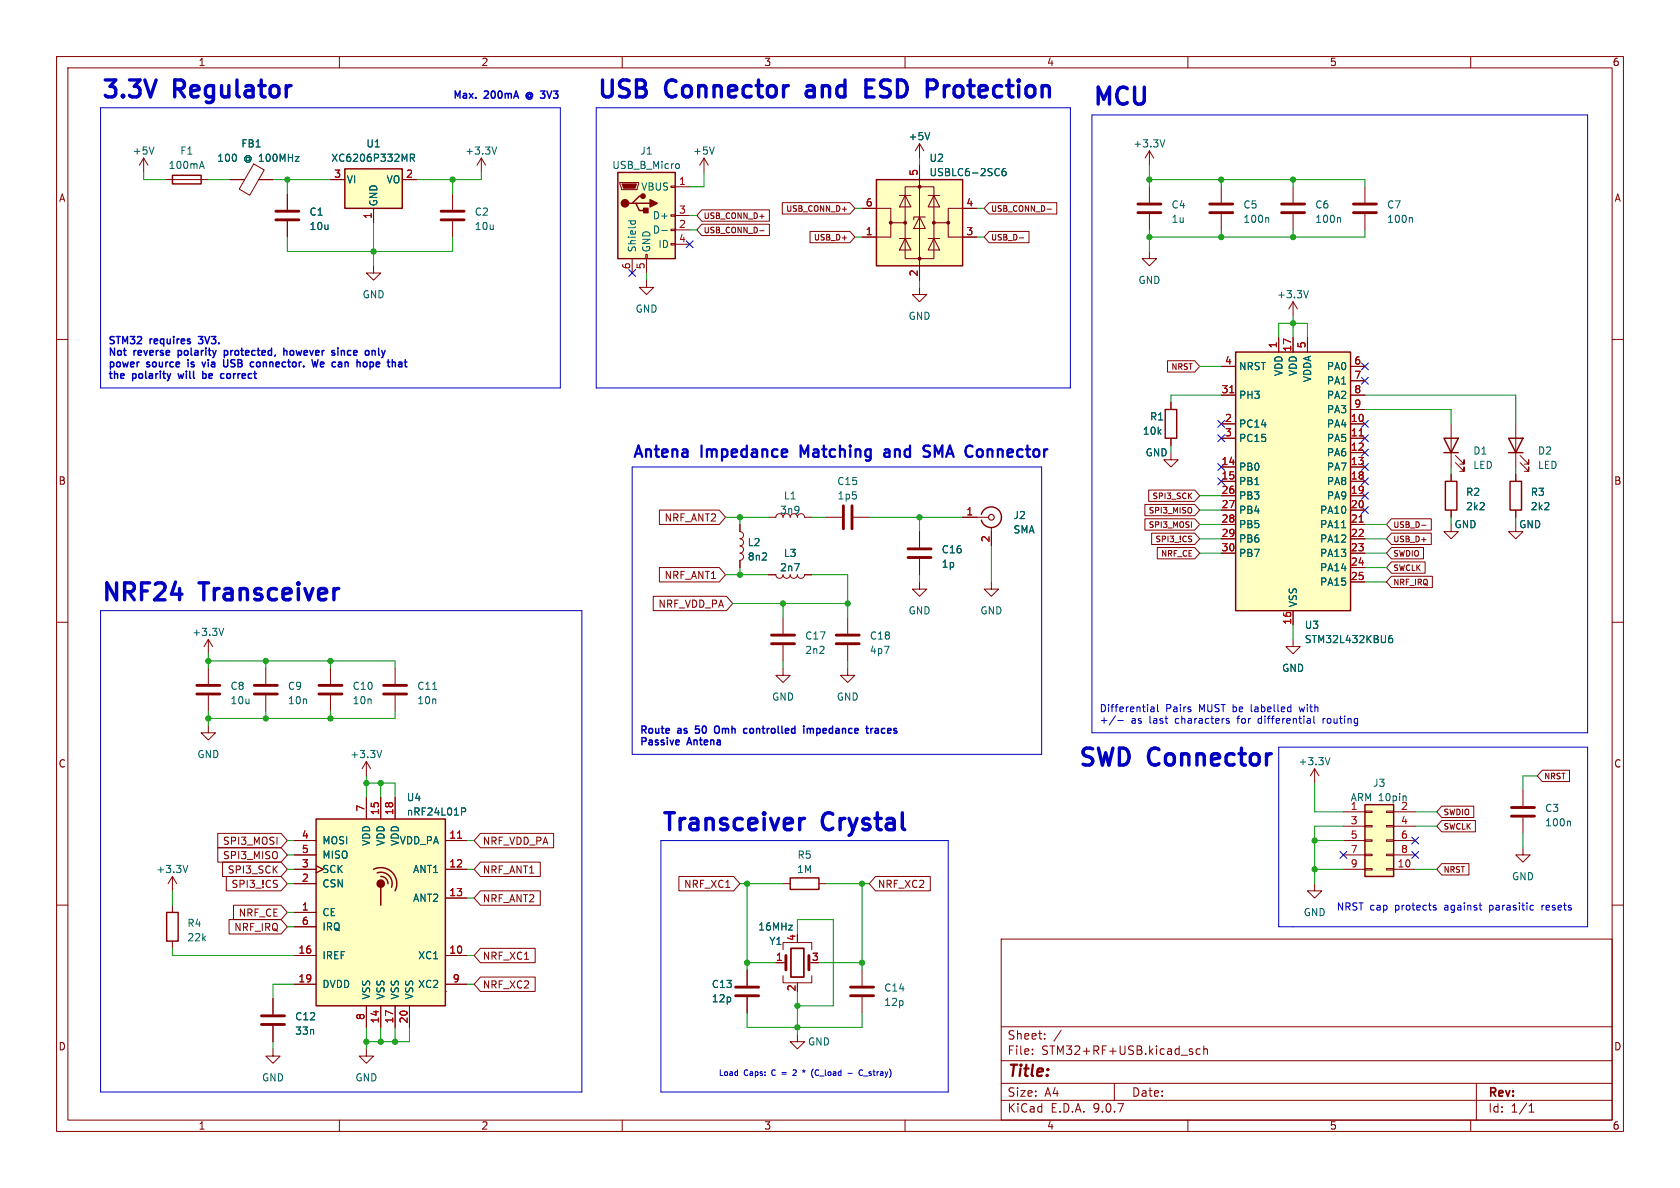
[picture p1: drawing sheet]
<svg xmlns="http://www.w3.org/2000/svg" width="297mm" height="210mm" viewBox="0 0 297 210" stroke-linecap="round" stroke-linejoin="round" font-family="sans-serif">
<g fill="none" stroke="#840000" stroke-width=".18">
<path d="M10 10h277v190h-277zM12 12h273v186h-273zM60 10v2M110 10v2M160 10v2M210 10v2M260 10v2M215.9 33v2.8M215.9 37.8v2.8M162.6 50.8v1.3h1.2l-1.2 1.2-1.3-1.2h1.3M10 60h2M285 60h2"/>
<path d="M162.6 94v2.8M162.6 98.8v2.8M10 110h2M162.6 102.9v1.2h1.2l-1.2 1.3-1.3-1.3h1.3M285 110h2M10 160h2M177 166h108v32h-108zM285 160h2M60 198v2M110 198v2M160 198v2M177 194.5h108"/>
<path d="M177 191.5h108M177 187.5h108M177 181.5h108M182.5 186.3v.1M182.5 185.5v.1M184.7 183.6v.1M184.7 182.8v.1M187.6 182.1l-1.3 2M197 191.5v3M210 198v2M210.7 185.9l.2 .2-.2 .3M210.7 185.4l.1 .1"/>
<path d="M212.2 185.5l-.5-.1-.2 .3v.4l.1 .2h.6M212.8 185.5l.2-.1 .4 .1 .1 .9M212.8 184.9v1.5M260 198v2M261 191.5v6.5M270.3 196.6h.9M270.3 195.5l.4-.4v1.5"/>
</g>
<path d="M213.9 36.1h4M213.9 37.6h4M160.5 98.6h4.1M160.5 97h4.1" fill="none" stroke="#840000" stroke-width=".51"/>
<path d="M224.1 38.5l.2 .1v.7" fill="none" stroke="#006464" stroke-width=".18"/>
<path d="M154.9 31.8h15.3v15.2h-15.3z" fill="#ffffc2"/>
<path d="M154.9 31.8h15.3v15.2h-15.3z" fill="none" stroke="#840000" stroke-width=".25"/>
<g fill="none" stroke="#840000" stroke-width=".18">
<path d="M152.4 36.8h5.1v2.6h2.5M157.5 39.4v2.5h-5.1M159 34.5h2M160 33h5.1v12.7h-5.1zM160 34.5l1 2.1h-2zM162.6 38.4l1 2h-2.1zM162.6 29.2v20.3M163.6 38.4h-2.1v.5M164.1 34.5h2M165.1 34.5l1 2.1h-2zM167.6 39.4v2.5h5.1M172.7 36.8h-5.1v2.6h-2.5"/>
<path d="M159 42.2h2M160 42.2l1 2h-2zM164.1 42.2h2M165.1 42.2l1 2h-2z"/>
</g>
<g fill="#840000" stroke="#840000" stroke-width=".18">
<circle cx="157.5" cy="39.4" r=".25"/>
<circle cx="160" cy="39.4" r=".25"/>
<circle cx="162.6" cy="33" r=".25"/>
<circle cx="162.6" cy="45.7" r=".25"/>
<circle cx="165.1" cy="39.4" r=".25"/>
<circle cx="167.6" cy="39.4" r=".25"/>
</g>
<path d="M177.7 29.8l-.3 .1a.86 .86 0 0 0 0 1.2l.4-.2 .1-.4-.3-.2h-.3l-.2 .2" fill="none" stroke="#006464" stroke-width=".18"/>
<path d="M241.3 142.2h5.1v12.7h-5.1z" fill="#ffffc2"/>
<path d="M173.5 90.9a1.81 1.81 0 0 1 2.8-1 1.81 1.81 0 0 1 0 3 1.81 1.81 0 0 1-2.8-1M241.3 142.2h5.1v12.7h-5.1z" fill="none" stroke="#840000" stroke-width=".25"/>
<g fill="none" stroke="#840000" stroke-width=".18">
<path d="M124.5 27.9l-.8 1.3M124.5 27.9l.7 1.3M124.5 27.9v2.6M162.6 25.4l-.8 1.3M162.6 25.4l.7 1.3M162.6 25.4v2.5M114.3 49.5v1.3h1.3l-1.3 1.3-1.3-1.3h1.3M170.2 91.4h4.6M175.3 93.2v3.3M237.5 143.5h3.8M237.5 146.1h3.8M237.5 148.6h3.8"/>
<path d="M237.5 151.1h3.8M237.5 153.7h3.8M241.3 143.4h1.3v.2h-1.3zM241.3 145.9h1.3v.3h-1.3zM241.3 148.5h1.3v.2h-1.3zM241.3 151h1.3v.3h-1.3zM241.3 153.5h1.3v.3h-1.3zM245.1 143.4h1.3v.2h-1.3zM245.1 145.9h1.3v.3h-1.3zM245.1 148.5h1.3v.2h-1.3zM245.1 151h1.3v.3h-1.3zM245.1 153.5h1.3v.3h-1.3z"/>
<path d="M246.4 143.5h3.8M246.4 146.1h3.8M246.4 148.6h3.8M246.4 151.1h3.8M246.4 153.7h3.8"/>
</g>
<path d="M126.3 26l-.4 1.2M164.4 23.4l-.4 1.3M248.4 140.7l.2 .2v.6" fill="none" stroke="#006464" stroke-width=".18"/>
<circle cx="175.3" cy="91.4" r=".51" fill="none" stroke="#840000" stroke-width=".2"/>
<path d="M109.2 30.5h10.2v15.2h-10.2z" fill="#ffffc2"/>
<path d="M109.2 30.5h10.2v15.2h-10.2zM111.8 35.9h.6l.6 1.3h1.3M112.4 35.9h2.5M113.7 34.7h-.7l-1.2 1.2h-.7M255.3 77.5h2.5l-1.3 2.5zM266.7 77.5h2.5l-1.2 2.5zM255.3 80h2.5M255.5 85.1h2.1v5.1h-2.1zM266.7 80h2.5M267 85.1h2v5.1h-2zM139.7 155.2h5.1v2h-5.1z" fill="none" stroke="#840000" stroke-width=".25"/>
<g fill="none" stroke="#840000" stroke-width=".18">
<path d="M80 34.3v2.8M80 39.1v2.8M109.6 32.3h3.3v.2l-.3 1h-2.7zM118.6 32.9h.8v.2h-.8zM118.6 38h.8v.2h-.8zM119.4 33h2.5M119.4 38.1h2.5M203.2 26.7v2.5M203.2 33v2.8M203.2 37.8v2.8M203.2 26.7l-.8 1.2M203.2 26.7l.8 1.2"/>
<path d="M228.6 33v2.8M228.6 37.8v2.8M241.3 33v2.8M241.3 37.8v2.8M66 47v1.3h1.3l-1.3 1.2-1.2-1.2h1.2M111.8 45.7v2.6M114.2 45h.2v.7h-.2zM114.3 45.7v2.6M118.6 40.5h.8v.3h-.8zM118.6 43.1h.8v.2h-.8zM119.4 40.6h2.5M119.4 43.2h2.5"/>
<path d="M256.5 74.9v7.7M268 74.9v7.7M256.5 92.7v1.3h1.3l-1.3 1.3-1.2-1.3h1.2M256.5 83.8v1.3M256.5 90.2v1.2M257.3 81.8l1.5 1.5v-.7v.7h-.7M257.3 80.5l1.5 1.5v-.7v.7h-.7M268 92.7v1.3h1.2l-1.2 1.3-1.3-1.3h1.3M268 83.8v1.3M268 90.2v1.2M268.7 81.8l1.6 1.5v-.7v.7h-.8M268.7 80.5l1.6 1.5v-.7v.7h-.8"/>
<path d="M47 118.1v2.8M58.4 118.1v2.8M69.8 118.1v2.8M138.4 118.1v1.3h1.3l-1.3 1.3-1.2-1.3h1.2M149.9 118.1v1.3h1.2l-1.2 1.3-1.3-1.3h1.3M36.8 128.3v1.2h1.3l-1.3 1.3-1.2-1.3h1.2M47 122.9v2.8M58.4 122.9v2.8M64.8 134.6l-.8 1.3M64.8 134.6l.7 1.3M64.8 134.6v2.6M69.8 122.9v2.8"/>
<path d="M138.4 156.2h1.3M144.8 156.2h1.2M132.1 171.5v2.7M132.1 176.3v2.8M137.2 170.2h1.7M138.4 172.5v1.2h5.1v-1.2M138.4 167.9v-1.3h5.1v1.3M141 173.7v.3M152.4 171.5v2.7M152.4 176.3v2.8"/>
</g>
<path d="M110 32.5h2.5l-.2 .8h-2.1z" fill="#840000" stroke="#840000" stroke-width=".18"/>
<g fill="#840000" stroke="#840000" stroke-width=".25">
<path d="M113.8 36.8h.8v.8h-.8z"/>
<path d="M114.9 35.3l1.3 .6-1.3 .7z"/>
<circle cx="110.5" cy="35.9" r=".63"/>
<circle cx="113.7" cy="34.7" r=".38"/>
</g>
<path d="M111.1 39h1.2M111.6 39l-.1 .4M112.3 39v.4M119.7 28.9l.3 .1 .1 .2-.1 .5-.3 .1M205.9 24.7l-.4 1.3M236.8 38.5l.2 .1v.7M249.5 38.5l.2 .1v.7M117 40.7h1M67.5 132.7l-.4 1.2M76.5 121.9h.7" fill="none" stroke="#006464" stroke-width=".18"/>
<g fill="none" stroke="#840000" stroke-width=".51">
<path d="M78 37.3h4M78 38.9h4M201.2 36.1h4M201.2 37.6h4M226.6 36.1h4M226.6 37.6h4M239.3 36.1h4M239.3 37.6h4M45 121.2h4M45 122.7h4M56.4 121.2h4.1M56.4 122.7h4.1"/>
<path d="M67.8 121.2h4.1M67.8 122.7h4.1M130 174.5h4.1M130 176h4.1M138.9 168.9v2.6M143 168.9v2.6M150.4 174.5h4M150.4 176h4"/>
</g>
<path d="M139.8 167.6h2.3v5.1h-2.3z" fill="none" stroke="#840000" stroke-width=".3"/>
<path d="M61 29.8h10.1v7h-10.1z" fill="#ffffc2"/>
<path d="M61 29.8h10.1v7h-10.1z" fill="none" stroke="#840000" stroke-width=".25"/>
<path d="M58.4 31.8h2.6M66 36.8v2.6M71.1 31.8h2.6" fill="none" stroke="#840000" stroke-width=".18"/>
<path d="M72.5 27.9h.6l.2-.2-.1-.3-.7-.2v1.3M72.8 27.9l.5 .6" fill="none" stroke="#006464" stroke-width=".18"/>
<path d="M218.4 62.2h20.4v45.8h-20.4z" fill="#ffffc2"/>
<path d="M30.5 31h5.1v1.5h-5.1zM206 72.4h2v5.1h-2zM218.4 62.2h20.4v45.8h-20.4zM29.5 161.3h2v5.1h-2z" fill="none" stroke="#840000" stroke-width=".25"/>
<g fill="none" stroke="#840000" stroke-width=".18">
<path d="M25.4 27.9l-.8 1.3M25.4 27.9l.8 1.3M25.4 27.9v2.6M29.2 31.8h7.6M40.6 31.8h2.6M44.9 29l1.8 1-2.6 4.5-1.8-1.1zM45.7 31.8h2.6M50.8 34.3v2.8M50.8 39.1v2.8M85.1 27.9l-.8 1.3M85.1 27.9l.8 1.3M85.1 27.9v2.6"/>
<path d="M203.2 44.5v1.2h1.3l-1.3 1.3-1.3-1.3h1.3M226.1 59.7v2.5M228.6 53.3v2.6M228.6 59.7v2.5M228.6 53.3l-.8 1.3M228.6 53.3l.8 1.3M231.1 59.7v2.5M207 71.1v1.3M207 77.5v1.2M215.9 64.8h2.5M215.9 69.9h2.5M215.9 74.9h2.5"/>
<path d="M215.9 77.5h2.5M238.8 64.8h2.5M238.8 69.9h2.5M238.8 74.9h2.5M238.8 77.5h2.5M238.8 67.3h2.5M238.8 72.4h2.5M130.8 92.7v1.3a.63 .63 0 0 1 .6 .6 .63 .63 0 0 1-.6 .6 .64 .64 0 0 1 .6 .7 .64 .64 0 0 1-.6 .6 .64 .64 0 0 1 .6 .6 .64 .64 0 0 1-.6 .7M130.8 97.8a.63 .63 0 0 1 .6 .6 .63 .63 0 0 1-.6 .7v1.2M135.9 91.4h1.3a.64 .64 0 0 1 .6-.6 .64 .64 0 0 1 .6 .6M141 91.4a.64 .64 0 0 1 .6-.6 .64 .64 0 0 1 .6 .6h1.3M146 91.4h2.8"/>
<path d="M150.9 91.4h2.8M207 80v1.3h1.3l-1.3 1.3-1.3-1.3h1.3M215.9 82.6h2.5M215.9 85.1h2.5M215.9 87.6h2.5M215.9 90.2h2.5M215.9 92.7h2.5M215.9 95.3h2.5M215.9 97.8h2.5M238.8 82.6h2.5M238.8 85.1h2.5M238.8 87.6h2.5"/>
<path d="M238.8 90.2h2.5M238.8 92.7h2.5M238.8 95.3h2.5M238.8 97.8h2.5M238.8 80h2.5M36.8 113l-.7 1.3M36.8 113l.8 1.3M36.8 113v2.6M36.8 118.1v2.8M135.9 101.6h1.3a.64 .64 0 0 0 .6 .6 .64 .64 0 0 0 .6-.6 .64 .64 0 0 0 .7 .6 .64 .64 0 0 0 .6-.6 .64 .64 0 0 0 .6 .6 .64 .64 0 0 0 .7-.6 .64 .64 0 0 0 .6 .6 .64 .64 0 0 0 .6-.6h1.3M138.4 109.2v2.8M138.4 114v2.8"/>
<path d="M149.9 109.2v2.8M149.9 114v2.8M175.3 102.9v1.2h1.2l-1.2 1.3-1.3-1.3h1.3M228.6 113v1.3h1.3l-1.3 1.3-1.3-1.3h1.3M228.6 108v2.5M238.8 100.3h2.5M238.8 102.9h2.5M36.8 122.9v2.8M232.4 135.9l-.8 1.3M232.4 135.9l.8 1.3M232.4 135.9v2.5M269.2 139.7v2.8"/>
<path d="M30.5 154.9v2.6M30.5 154.9l-.8 1.3M30.5 154.9l.7 1.3M269.2 149.9v1.2h1.3l-1.3 1.3-1.2-1.3h1.2M269.2 144.5v2.8M30.5 160v1.3M30.5 166.4v1.2M48.3 176.5v2.8M48.3 185.4v1.3h1.2l-1.2 1.3-1.3-1.3h1.3M48.3 181.4v2.8M64.8 185.4v1.3h1.2l-1.2 1.3-1.3-1.3h1.3M141 182.9v1.3h1.2l-1.2 1.2-1.3-1.2h1.3"/>
</g>
<path d="M217.4 69.4h.7M240.3 77.1h.7M240.3 92.3h.7" fill="none" stroke="#a90000" stroke-width=".18"/>
<path d="M27.2 26l-.4 1.2M35.4 29.4h.6M35.7 28.5l.4 1.3M87.8 26l-.4 1.2M231.3 51.4l-.4 1.2M237.2 93.3h.7M39.6 111.1l-.5 1.2M246.1 112.3l-.4 .1a.86 .86 0 0 0 0 1.2l.4-.1 .1-.4-.2-.3h-.3l-.2 .3M235.1 133.9l-.4 1.3M33.2 153l-.4 1.2M277.5 145.1l.1 .2v.7" fill="none" stroke="#006464" stroke-width=".18"/>
<g fill="none" stroke="#840000" stroke-width=".51">
<path d="M48.8 37.3h4M48.8 38.9h4M149.1 89.4v4.1M150.6 89.4v4.1M136.4 113.8h4.1M136.4 112.3h4.1M147.8 113.8h4.1M147.8 112.3h4.1M34.8 121.2h4.1M34.8 122.7h4.1M267.2 142.7h4.1M267.2 144.3h4.1"/>
<path d="M46.2 179.6h4.1M46.2 181.1h4.1"/>
</g>
<path d="M55.9 144.8h22.8v33h-22.8z" fill="#ffffc2"/>
<path d="M55.9 144.8h22.8v33h-22.8zM66 153.7a2.84 2.84 0 0 1 3.3 .5 2.84 2.84 0 0 1 .5 3.3M66.7 154.3a1.99 1.99 0 0 1 2 .5 1.99 1.99 0 0 1 .5 2M67.3 154.9a1.23 1.23 0 0 1 1.3 1.3M67.3 156.8v3.2" fill="none" stroke="#840000" stroke-width=".25"/>
<circle cx="67.3" cy="156.2" r=".63" fill="#840000" stroke="#840000" stroke-width=".25"/>
<g fill="none" stroke="#840000" stroke-width=".18">
<path d="M40.6 31.8h2.6M45.7 31.8h2.6M50.8 34.3v2.8M50.8 39.1v2.8M58.4 31.8h2.6M66 36.8v2.6M71.1 31.8h2.6M124.1 39.6h11.9v2h-11.9l-.9-1zM124.1 37.1h11.9v2h-11.9l-.9-1zM134.3 38.2h.8M138.3 35.8h12l.8 1-.8 1h-12zM148.9 37h.8"/>
<path d="M152.4 36.8h2.5M162.6 29.2v2.6M170.2 36.8h2.5M174.9 35.8h11.9v2h-11.9l-.9-1zM185.1 37h.8M134.3 40.8h.8M143.2 40.9h7.1l.8 1-.8 1h-7.1zM148.9 42.1h.8M152.4 41.9h2.5M162.6 47v2.5M170.2 41.9h2.5M174.9 40.9h7v2h-7l-.9-1z"/>
<path d="M180.2 42.1h.8M226.1 59.7v2.5M228.6 59.7v2.5M231.1 59.7v2.5M206.4 63.8h4.8l.9 1-.9 1h-4.8zM207 71.1v1.3M207 77.5v1.2M215.9 64.8h2.5M215.9 69.9h2.5M215.9 74.9h2.5M215.9 77.5h2.5M238.8 64.8h2.5"/>
<path d="M238.8 69.9h2.5M238.8 74.9h2.5M238.8 77.5h2.5M238.8 67.3h2.5M238.8 72.4h2.5M116.6 90.2h10.6l1.1 1.2-1.1 1.3h-10.6zM130.8 92.7v1.3M130.8 99.1v1.2M162.6 94v2.8M162.6 98.8v2.8M170.2 91.4h2.5M175.3 94v2.5"/>
<path d="M202.4 91.7h8.8l.9 1-.9 1h-8.8zM202.4 89.2h8.8l.9 1-.9 1h-8.8zM203.1 86.6h8.1l.9 1-.9 1h-8.1zM203.6 94.2h7.6l.9 1.1-.9 1h-7.6zM204.6 96.8h6.6l.9 1-.9 1h-6.6zM210.5 94.8h.2M210.6 95.4v.3M215.9 82.6h2.5M215.9 85.1h2.5M215.9 87.6h2.5M215.9 90.2h2.5M215.9 92.7h2.5"/>
<path d="M215.9 95.3h2.5M215.9 97.8h2.5M238.8 82.6h2.5M238.8 85.1h2.5M238.8 87.6h2.5M238.8 90.2h2.5M238.8 92.7h2.5M238.8 95.3h2.5M238.8 97.8h2.5M238.8 80h2.5M246 91.7h7v2h-7l-.9-1zM246 99.3h5.9v2h-5.9l-.9-1z"/>
<path d="M246 96.8h5.7v2h-5.7l-.9-1zM246 94.2h7v2.1h-7l-.9-1zM251.3 92.9h.8M256.5 83.8v1.3M256.5 90.2v1.2M268 83.8v1.3M268 90.2v1.2M115.5 105.4h12.9l1.1 1.3-1.1 1.3h-12.9zM116.6 100.3h10.6l1.1 1.3-1.1 1.3h-10.6zM135.9 101.6h1.3M142.2 101.6h1.3M228.6 108v2.5"/>
<path d="M238.8 100.3h2.5M238.8 102.9h2.5M246 101.9h7.2v2h-7.2l-.9-1zM272.7 136.2h4.8v2h-4.8l-.9-1zM38.5 149.9h11.2l1.1 1.2-1.1 1.3h-11.2zM38.5 147.3h11.2l1.1 1.3-1.1 1.3h-11.2zM39.3 152.4h10.4l1.1 1.3-1.1 1.2h-10.4zM40 154.9h9.7l1.1 1.3-1.1 1.3h-9.7zM52.1 148.6h3.8M52.1 151.1h3.8M52.1 153.7h3.8M52.1 156.2h3.8"/>
<path d="M55.9 153l1.2 .7-1.2 .6M64.8 141v3.8M67.3 141v3.8M69.8 141v3.8M78.7 148.6h3.8M78.7 153.7h3.8M78.7 158.8h3.8M84.9 147.3h13v2.6h-13l-1.1-1.3zM84.9 152.4h10.6v2.5h-10.6l-1.1-1.2zM84.9 157.5h10.6v2.5h-10.6l-1.1-1.2zM120 154.9h9.7l1.1 1.3-1.1 1.3h-9.7zM154.8 154.9h9.7v2.6h-9.7l-1.1-1.3z"/>
<path d="M232.4 156.2v1.3h1.3l-1.3 1.3-1.3-1.3h1.3M254.9 142.5h5.6v2h-5.6l-.9-1zM254.9 152.7h4.8v2h-4.8l-.9-1zM254.9 145h5.9v2.1h-5.9l-.9-1zM40.5 162.6h9.2l1.1 1.2-1.1 1.3h-9.2zM41.3 160h8.4l1.1 1.3-1.1 1.3h-8.4zM48.3 176.5v2.8M52.1 161.3h3.8M52.1 163.8h3.8M52.1 168.9h3.8M52.1 174h3.8M64.8 177.8v3.8"/>
<path d="M67.3 177.8v3.8M69.8 177.8v3.8M72.4 177.8v3.8M78.7 175.3h.1M78.7 168.9h3.8M78.7 174h3.8M84.9 167.6h9.7v2.6h-9.7l-1.1-1.3zM84.9 172.7h9.7v2.6h-9.7l-1.1-1.3zM132.1 171.5v2.7M132.1 176.3v2.8M137.2 170.2h1.2M48.3 181.4v2.8"/>
</g>
<path d="M217.4 69.4h.7M240.3 77.1h.7M240.3 92.3h.7M80.9 148.2h.7" fill="none" stroke="#a90000" stroke-width=".18"/>
<path d="M72.5 27.9h.6l.2-.2-.1-.3-.7-.2v1.3M72.8 27.9l.5 .6M164.4 23.4l-.4 1.3M177.7 29.8l-.3 .1a.86 .86 0 0 0 0 1.2l.4-.2 .1-.4-.3-.2h-.3l-.2 .2M237.2 93.3h.7M246.1 112.3l-.4 .1a.86 .86 0 0 0 0 1.2l.4-.1 .1-.4-.2-.3h-.3l-.2 .3M81.6 142.8h.5l.2 .3-.1 .3-.6 .1" fill="none" stroke="#006464" stroke-width=".18"/>
<g fill="none" stroke="#0000c2" stroke-width=".18">
<path d="M17.8 19.1h81.3v49.5h-81.3zM105.4 19.1h83.8v49.5h-83.8zM193 20.3h87.7v109.2h-87.7zM111.8 82.6h72.3v50.8h-72.3zM17.8 108h85.1v85h-85.1zM197.2 126.5l-1.1 1.7M197.6 127.4h1M203.5 125h.5v.8M204 125.3h-.4l-.2 .2 .2 .3h.4M204.6 124.5v1.1l.2 .2M216.8 127.4l.5 .1v.2l-.2 .2-.3-.1M216.8 127.1h.5"/>
<path d="M222.5 127.1l-.1 .2 .1 .5M226.1 132.1h54.6v31.7h-54.6zM229.7 125l.2 .8M232.3 126.6v1.1l.1 .2M233.9 127v.9M234.3 127l-.4 .3M116.8 148.6h50.8v44.4h-50.8zM253.6 160.5h.3v.2l-.2 .2h-.2M253.6 160l.3 .1M261.5 160h.5M261.8 160.9h.2M270.7 160l.4 .1"/>
<path d="M271.1 160.8l-.4 .1M272.6 160v.9M272.8 160l-.2 .3M138.2 189.6h.8M138.2 189.9h.8M140.6 189.1l-.4 .1M140.7 189.5l-.6 .6h.7M142.3 189.3l-.2 .1 .1 .1M143.5 190.1l.3 .4M144.4 189.1a.54 .54 0 0 0-.3 .5 .54 .54 0 0 0 .3 .5M149.9 189.7h.8M152.5 189.2l-.3-.1-.3 .3"/>
<path d="M152.5 190l-.3 .1M152.7 190.2h.7"/>
</g>
<g fill="none" stroke="#009600" stroke-width=".18">
<path d="M25.4 30.5v1.3h3.8M36.8 31.8h3.8M48.3 31.8h10.1M50.8 31.8v2.5M66 39.4v7.6M80 31.8v2.5M85.1 30.5v1.3h-11.4M121.9 38.1h1.3M124.5 30.5v2.5h-2.6M151.1 36.8h1.3M162.6 27.9v1.3M172.7 36.8h1.3"/>
<path d="M203.2 31.8h38.1v1.2M203.2 29.2v3.8M215.9 31.8v1.2M228.6 31.8v1.2M50.8 41.9v2.6h29.2v-2.6M114.3 48.3v1.2M121.9 40.6h1.3M151.1 41.9h1.3M162.6 49.5v1.3M172.7 41.9h1.3M203.2 40.6v3.9M215.9 40.6v1.3"/>
<path d="M226.1 59.7v-2.5h5v2.5M228.6 40.6v1.3M228.6 55.9v3.8M241.3 40.6v1.3h-38.1M207 78.7v1.3M212.1 64.8h3.8M215.9 69.9h-8.9v1.2M241.3 69.9h26.7v5M241.3 72.4h15.2v2.5M128.3 91.4h7.6M130.8 91.4v1.3M143.5 91.4h2.5"/>
<path d="M153.7 91.4h16.5M162.6 91.4v2.6M175.3 96.5v6.4M212.1 95.3h3.8M212.1 92.7h3.8M212.1 90.2h3.8M212.1 87.6h3.8M212.1 97.8h3.8M241.3 95.3h3.8M241.3 92.7h3.8M241.3 97.8h3.8M256.5 82.6v1.2"/>
<path d="M256.5 91.4v1.3M268 82.6v1.2M268 91.4v1.3M36.8 116.8h33v1.3M36.8 115.6v2.5M47 116.8v1.3M58.4 116.8v1.3M128.3 101.6h7.6M129.5 106.7h20.4M130.8 100.3v1.3M138.4 106.7v2.5M138.4 116.8v1.3"/>
<path d="M143.5 101.6h6.4v7.6M149.9 116.8v1.3M162.6 101.6v1.3M228.6 110.5v2.5M241.3 102.9h3.8M241.3 100.3h3.8M36.8 125.7v2.6M47 125.7v1.3M58.4 125.7v1.3M64.8 138.4h5v2.6M64.8 137.2v3.8M67.3 138.4v2.6"/>
<path d="M69.8 125.7v1.3h-33M232.4 138.4v5.1h5.1M271.8 137.2h-2.6v2.5M30.5 157.5v2.5M50.8 156.2h1.3M50.8 148.6h1.3M50.8 151.1h1.3M50.8 153.7h1.3M82.5 148.6h1.3M82.5 153.7h1.3M82.5 158.8h1.3M130.8 156.2h7.6"/>
<path d="M132.1 156.2v15.3M146 156.2h7.7M152.4 156.2v15.3M232.4 148.6h5.1M232.4 153.7h5.1M237.5 146.1h-5.1v10.1M250.2 143.5h3.8M250.2 146.1h3.8M250.2 153.7h3.8M269.2 147.3v2.6M30.5 167.6v1.3h21.6M50.8 163.8h1.3"/>
<path d="M50.8 161.3h1.3M52.1 174h-3.8v2.5M82.5 174h1.3M82.5 168.9h1.3M132.1 179.1v2.5h20.3v-2.5M132.1 170.2h5.1M141 165.1v-2.5h6.3v15.2h-6.3M141 175.3v7.6M144.8 170.2h7.6M48.3 184.2v1.2M64.8 181.6v3.8M67.3 181.6v2.6"/>
<path d="M69.8 181.6v2.6M72.4 181.6v2.6h-7.6"/>
</g>
<g fill="none" stroke="#000084" stroke-width=".18">
<path d="M111.2 47.7l1.2 1.2M112.4 47.7l-1.2 1.2M121.3 42.6l1.2 1.2M122.5 42.6l-1.2 1.2M215.3 74.3l1.2 1.2M215.3 76.9l1.2 1.2M216.5 74.3l-1.2 1.2M216.5 76.9l-1.2 1.2M240.7 76.9l1.2 1.2M240.7 79.4l1.2 1.2M240.7 66.7l1.2 1.2M240.7 64.2l1.2 1.2"/>
<path d="M240.7 74.3l1.2 1.2M241.9 76.9l-1.2 1.2M241.9 79.4l-1.2 1.2M241.9 66.7l-1.2 1.2M241.9 64.2l-1.2 1.2M241.9 74.3l-1.2 1.2M215.3 81.9l1.2 1.3M215.3 84.5l1.2 1.2M216.5 81.9l-1.2 1.3M216.5 84.5l-1.2 1.2M240.7 89.6l1.2 1.2M240.7 87l1.2 1.2"/>
<path d="M240.7 84.5l1.2 1.2M240.7 81.9l1.2 1.3M241.9 89.6l-1.2 1.2M241.9 87l-1.2 1.2M241.9 84.5l-1.2 1.2M241.9 81.9l-1.2 1.3M236.9 150.5l1.2 1.2M238.1 150.5l-1.2 1.2M249.6 150.5l1.2 1.2M249.6 148l1.2 1.2M250.8 150.5l-1.2 1.2M250.8 148l-1.2 1.2"/>
</g>
<g fill="none" stroke="#0000c2" stroke-width=".25">
<path d="M93.4 16.4a.59 .59 0 0 0-.4 .5 .59 .59 0 0 0 .4 .6M35.1 59.5h.7M31.5 66l.2 .9M31.5 62v1.2M31.5 62.7l.1 .1M31.6 62h-.1M33.2 64v.8M35.1 60.6l.1 .2M35.7 64l.3 .8 .3-.8M35.8 65.6v1.3M35.8 66.1l.4-.1 .2 .2M36.4 66.8l-.2 .1-.4-.1"/>
<path d="M39.5 66l.1 .1M39.6 66.8l-.1 .1M39.7 62v1.2M39.7 62h.3l.3 .2M40.3 62.6l-.3 .2-.3-.1M40.3 63.6v1l-.2 .2h-.3M45.3 64.6l.3 .2h.3M45.9 64.1l-.3-.1-.3 .2M50.2 62.1l.2-.1h.3v.8M50.2 61.5v1.3M56.2 63.6l-.3 1.2M57.3 64.2l-.2-.2h-.3l-.1 .2v.6h.5"/>
<path d="M57.3 64.3l-.6 .1M59.7 61.5v.2M59.7 62v.8M61.4 64l-.4 .1M65.4 64.1l.4-.1 .2 .2-.1 .6h-.5M65.4 64v1.3M65.8 62h.5v.8M71.5 64h.5M71.6 63.6v1.1l.4 .1M122.9 129.5l.1 .1M123 128.3v.6M127 128.4l-.1-.1a.43 .43 0 0 0-.6 .5v.4a.42 .42 0 0 0 .2 .4 .42 .42 0 0 0 .5 0"/>
<path d="M131.9 128.8h.2M132.1 129.6h-.2M142.1 128.3v.2M142.7 128.8v.8M142.7 128.9l.4-.1 .2 .2M143.3 129v.6M143.7 128.8h-.3l-.1 .2M154.3 128.8l-.3 .2M154.7 128.8h.5M155.3 129.1h-.4l-.2 .2 .2 .3h.4"/>
</g>
<path d="M142.7 16.1l-.2 .3 .2 .6M153.1 15.6h1M154.5 14.1h-1.4v3h1.4M165.4 14.3a.81 .81 0 0 1 0 1.3M142.2 144.7l-.5 .1" fill="none" stroke="#0000c2" stroke-width=".6"/>
<path d="M156.4 79.5l.6-.1 .3 .3M157.3 79.9l-.7 .1a.39 .39 0 0 0-.3 .4 .39 .39 0 0 0 .3 .4l.7-.1M163.6 79.7a.73 .73 0 0 1 .8 .5 .51 .51 0 0 1-.4 .6h-.5M163.6 78.8l.8 .1M173.4 79.4l-.5 .1M142.2 80.2l-.7-1.4v2M172.9 80.7l.5 .1" fill="none" stroke="#0000c2" stroke-width=".4"/>
<g fill="#009600" stroke="#009600" stroke-width=".18">
<circle cx="215.9" cy="31.8" r=".46"/>
<circle cx="228.6" cy="31.8" r=".46"/>
<circle cx="228.6" cy="41.9" r=".46"/>
<circle cx="228.6" cy="57.2" r=".46"/>
<circle cx="203.2" cy="31.8" r=".46"/>
<circle cx="215.9" cy="41.9" r=".46"/>
<circle cx="203.2" cy="41.9" r=".46"/>
<circle cx="232.4" cy="148.6" r=".46"/>
<circle cx="232.4" cy="153.7" r=".46"/>
<circle cx="138.4" cy="106.7" r=".46"/>
<circle cx="130.8" cy="91.4" r=".46"/>
<circle cx="130.8" cy="101.6" r=".46"/>
<circle cx="149.9" cy="106.7" r=".46"/>
<circle cx="162.6" cy="91.4" r=".46"/>
<circle cx="152.4" cy="156.2" r=".46"/>
<circle cx="132.1" cy="170.2" r=".46"/>
<circle cx="69.8" cy="184.2" r=".46"/>
<circle cx="152.4" cy="170.2" r=".46"/>
<circle cx="141" cy="181.6" r=".46"/>
<circle cx="141" cy="177.8" r=".46"/>
<circle cx="132.1" cy="156.2" r=".46"/>
<circle cx="36.8" cy="127" r=".46"/>
<circle cx="36.8" cy="116.8" r=".46"/>
<circle cx="47" cy="127" r=".46"/>
<circle cx="58.4" cy="116.8" r=".46"/>
<circle cx="47" cy="116.8" r=".46"/>
<circle cx="58.4" cy="127" r=".46"/>
<circle cx="80" cy="31.8" r=".46"/>
<circle cx="50.8" cy="31.8" r=".46"/>
<circle cx="66" cy="44.5" r=".46"/>
<circle cx="67.3" cy="138.4" r=".46"/>
<circle cx="64.8" cy="138.4" r=".46"/>
<circle cx="67.3" cy="184.2" r=".46"/>
<circle cx="64.8" cy="184.2" r=".46"/>
</g>
<g font-size="4.2" fill="#0000c2">
<text x="17.8" y="17.5">3.3V</text>
<text x="31" y="17.5">Regulator</text>
<text x="105.4" y="17.5">USB</text>
<text x="117.9" y="17.5">Connector</text>
<text x="144" y="17.5">and</text>
<text x="155.6" y="17.5">ESD</text>
<text x="167.6" y="17.5">Protection</text>
<text x="193" y="18.8">MCU</text>
<text x="17.8" y="106.4">NRF24</text>
<text x="35.7" y="106.4">Transceiver</text>
<text x="190.5" y="135.6">SWD</text>
<text x="203.3" y="135.6">Connector</text>
<text x="116.8" y="147.1">Transceiver</text>
<text x="145.6" y="147.1">Crystal</text>
</g>
<g font-size="2.8" fill="#0000c2">
<text x="111.8" y="81">Antena</text>
<text x="124.1" y="81">Impedance</text>
<text x="142.4" y="81">Matching</text>
<text x="158.1" y="81">and</text>
<text x="165.8" y="81">SMA</text>
<text x="174" y="81">Connector</text>
</g>
<text font-size="2.8" fill="#840000" x="178" y="190.9">Title:</text>
<g font-size="2.1" fill="#840000">
<text x="178" y="184">Sheet:</text>
<text x="178" y="186.7">File:</text>
<text x="184.1" y="186.7">STM32+RF+USB.kicad_sch</text>
<text x="178" y="196.9">KiCad</text>
<text x="178" y="194.1">Size:</text>
<text x="184.7" y="194.1">A4</text>
<text x="185.7" y="196.9">E.D.A.</text>
<text x="193.3" y="196.9">9.0.7</text>
<text x="200" y="194.1">Date:</text>
<text x="263" y="194.3">Rev:</text>
<text x="263" y="196.9">Id:</text>
<text x="267.1" y="196.9">1/1</text>
</g>
<g font-size="1.8" fill="#840000">
<text x="35" y="11.9">1</text>
<text x="85" y="11.9">2</text>
<text x="135" y="11.9">3</text>
<text x="185" y="11.9">4</text>
<text x="235" y="11.9">5</text>
<text x="285" y="11.9">6</text>
<text x="10.3" y="35.9">A</text>
<text x="285.3" y="35.9">A</text>
<text x="10.3" y="85.9">B</text>
<text x="285.3" y="85.9">B</text>
<text x="117.4" y="92.4">NRF_ANT2</text>
<text x="116.3" y="107.6">NRF_VDD_PA</text>
<text x="117.4" y="102.6">NRF_ANT1</text>
<text x="10.3" y="135.9">C</text>
<text x="285.3" y="135.9">C</text>
<text x="39.3" y="149.5">SPI3_MOSI</text>
<text x="85.2" y="149.5">NRF_VDD_PA</text>
<text x="39.3" y="152.1">SPI3_MISO</text>
<text x="40.2" y="154.6">SPI3_SCK</text>
<text x="85.2" y="154.6">NRF_ANT1</text>
<text x="40.8" y="157.2">SPI3_!CS</text>
<text x="85.2" y="159.7">NRF_ANT2</text>
<text x="120.8" y="157.2">NRF_XC1</text>
<text x="155.1" y="157.2">NRF_XC2</text>
<text x="41.3" y="164.8">NRF_IRQ</text>
<text x="42.1" y="162.2">NRF_CE</text>
<text x="85.2" y="169.9">NRF_XC1</text>
<text x="85.2" y="174.9">NRF_XC2</text>
<text x="10.3" y="185.9">D</text>
<text x="285.3" y="185.9">D</text>
<text x="35" y="199.9">1</text>
<text x="85" y="199.9">2</text>
<text x="135" y="199.9">3</text>
<text x="185" y="199.9">4</text>
<text x="235" y="199.9">5</text>
<text x="285" y="199.9">6</text>
</g>
<g font-size="1.8" fill="#0000c2">
<text x="80" y="17.5">Max.</text>
<text x="85.7" y="17.5">200mA</text>
<text x="93.6" y="17.5">@ 3V3</text>
<text x="19" y="60.9">STM32</text>
<text x="19" y="63">Not</text>
<text x="19" y="65">power</text>
<text x="23.7" y="63">reverse</text>
<text x="26" y="65">source</text>
<text x="26.6" y="60.9">requires</text>
<text x="32" y="63">polarity</text>
<text x="33.8" y="65">is</text>
<text x="35.7" y="60.9">3V3.</text>
<text x="36.9" y="65">via</text>
<text x="40.7" y="63">protected,</text>
<text x="41.1" y="65">USB</text>
<text x="46.4" y="65">connector.</text>
<text x="51.7" y="63">however</text>
<text x="57.8" y="65">We</text>
<text x="60.8" y="63">since</text>
<text x="61.9" y="65">can</text>
<text x="66.7" y="65">hope</text>
<text x="67.2" y="63">only</text>
<text x="19" y="67.1">the</text>
<text x="23.5" y="67.1">polarity</text>
<text x="32.2" y="67.1">will</text>
<text x="36.9" y="67.1">be</text>
<text x="40.6" y="67.1">correct</text>
<text x="194.3" y="126">Differential</text>
<text x="206.1" y="126">Pairs</text>
<text x="212.1" y="126">MUST be</text>
<text x="221.6" y="126">labelled</text>
<text x="230.4" y="126">with</text>
<text x="113" y="129.8">Route</text>
<text x="113" y="131.8">Passive</text>
<text x="119.9" y="129.8">as</text>
<text x="121.6" y="131.8">Antena</text>
<text x="123.5" y="129.8">50</text>
<text x="127.4" y="129.8">Omh</text>
<text x="133.1" y="129.8">controlled</text>
<text x="144.2" y="129.8">impedance</text>
<text x="155.8" y="129.8">traces</text>
<text x="194.3" y="128">+/-</text>
<text x="200" y="128">as</text>
<text x="203.3" y="128">last</text>
<text x="208" y="128">characters</text>
<text x="219.3" y="128">for</text>
<text x="223.1" y="128">differential</text>
<text x="234.7" y="128">routing</text>
<text x="236.2" y="161">NRST cap</text>
<text x="246.7" y="161">protects</text>
<text x="255.6" y="161">against</text>
<text x="263.8" y="161">parasitic</text>
<text x="273.2" y="161">resets</text>
</g>
<g font-size="1.8" fill="#006464">
<text x="23.4" y="27.5">+5V</text>
<text x="31.8" y="27.5">F1</text>
<text x="38.3" y="28.8">100</text>
<text x="42.6" y="26.3">FB1</text>
<text x="43.1" y="28.8">@ 100MHz</text>
<text x="58.5" y="28.8">XC6206P332MR</text>
<text x="64.7" y="26.3">U1</text>
<text x="82.1" y="27.5">+3.3V</text>
<text x="113.1" y="27.5">J1</text>
<text x="122.4" y="27.5">+5V</text>
<text x="160.5" y="25">+5V</text>
<text x="164.2" y="28.8">U2</text>
<text x="200.3" y="26.3">+3.3V</text>
<text x="29.7" y="30.1">100mA</text>
<text x="61.2" y="32.6">VI</text>
<text x="68.2" y="32.6">VO</text>
<text x="108.2" y="30.1">USB_B_Micro</text>
<text x="113.3" y="33.9">VBUS</text>
<text x="164.2" y="31.3">USBLC6-2SC6</text>
<text x="54.6" y="38.3">C1</text>
<text x="54.6" y="40.9">10u</text>
<text x="66.9" y="36.6" transform="rotate(-90 66.9 36.6)">GND</text>
<text x="83.8" y="38.3">C2</text>
<text x="83.8" y="40.9">10u</text>
<text x="115.3" y="39">D+</text>
<text x="115.3" y="41.5">D-</text>
<text x="207" y="37.1">C4</text>
<text x="207" y="39.6">1u</text>
<text x="219.7" y="37.1">C5</text>
<text x="219.7" y="39.6">100n</text>
<text x="232.4" y="37.1">C6</text>
<text x="232.4" y="39.6">100n</text>
<text x="245.1" y="37.1">C7</text>
<text x="245.1" y="39.6">100n</text>
<text x="112.6" y="44.7" transform="rotate(-90 112.6 44.7)">Shield</text>
<text x="115.2" y="44.7" transform="rotate(-90 115.2 44.7)">GND</text>
<text x="116.3" y="44">ID</text>
<text x="64" y="52.9">GND</text>
<text x="201.2" y="50.4">GND</text>
<text x="225.7" y="52.9">+3.3V</text>
<text x="112.3" y="55.5">GND</text>
<text x="160.5" y="56.7">GND</text>
<text x="218.9" y="65.6">NRST</text>
<text x="234.5" y="65.6">PA0</text>
<text x="218.9" y="70.7">PH3</text>
<text x="226.9" y="66.6" transform="rotate(-90 226.9 66.6)">VDD</text>
<text x="229.5" y="66.6" transform="rotate(-90 229.5 66.6)">VDD</text>
<text x="232" y="67.7" transform="rotate(-90 232 67.7)">VDDA</text>
<text x="234.5" y="68.2">PA1</text>
<text x="234.5" y="70.7">PA2</text>
<text x="201.9" y="77.1">10k</text>
<text x="203.2" y="74.5">R1</text>
<text x="218.9" y="75.8">PC14</text>
<text x="234.5" y="73.3">PA3</text>
<text x="234.5" y="75.8">PA4</text>
<text x="202.4" y="80.9">GND</text>
<text x="218.9" y="78.3">PC15</text>
<text x="218.9" y="83.4">PB0</text>
<text x="234.5" y="78.3">PA5</text>
<text x="234.5" y="80.9">PA6</text>
<text x="234.5" y="83.4">PA7</text>
<text x="260.4" y="80.6">D1</text>
<text x="260.4" y="83.1">LED</text>
<text x="271.8" y="80.6">D2</text>
<text x="271.8" y="83.1">LED</text>
<text x="138.5" y="88.5">L1</text>
<text x="147.9" y="86">C15</text>
<text x="148" y="88.5">1p5</text>
<text x="218.9" y="86">PB1</text>
<text x="218.9" y="88.5">PB3</text>
<text x="234.5" y="86">PA8</text>
<text x="234.5" y="88.5">PA9</text>
<text x="259.1" y="87.9">R2</text>
<text x="270.5" y="87.9">R3</text>
<text x="137.8" y="91">3n9</text>
<text x="179.1" y="92">J2</text>
<text x="179.1" y="94.5">SMA</text>
<text x="218.9" y="91">PB4</text>
<text x="218.9" y="93.6">PB5</text>
<text x="233.3" y="91">PA10</text>
<text x="233.3" y="93.6">PA11</text>
<text x="257" y="93.6">GND</text>
<text x="259.1" y="90.4">2k2</text>
<text x="268.5" y="93.6">GND</text>
<text x="270.5" y="90.4">2k2</text>
<text x="132.1" y="96.7">L2</text>
<text x="132.1" y="99.3">8n2</text>
<text x="137.8" y="101.2">2n7</text>
<text x="138.5" y="98.7">L3</text>
<text x="166.4" y="100.6">1p</text>
<text x="166.4" y="98">C16</text>
<text x="218.9" y="96.1">PB6</text>
<text x="218.9" y="98.7">PB7</text>
<text x="233.3" y="96.1">PA12</text>
<text x="233.3" y="98.7">PA13</text>
<text x="233.3" y="101.2">PA14</text>
<text x="229.5" y="107.4" transform="rotate(-90 229.5 107.4)">VSS</text>
<text x="233.3" y="103.7">PA15</text>
<text x="33.9" y="112.6">+3.3V</text>
<text x="142.2" y="113.3">C17</text>
<text x="153.7" y="113.3">C18</text>
<text x="160.5" y="108.8">GND</text>
<text x="173.2" y="108.8">GND</text>
<text x="230.6" y="113.9">STM32L432KBU6</text>
<text x="230.6" y="111.4">U3</text>
<text x="142.2" y="115.8">2n2</text>
<text x="153.7" y="115.8">4p7</text>
<text x="226.6" y="119">GND</text>
<text x="40.6" y="122.1">C8</text>
<text x="40.6" y="124.7">10u</text>
<text x="50.8" y="122.1">C9</text>
<text x="50.8" y="124.7">10n</text>
<text x="62.2" y="122.1">C10</text>
<text x="62.2" y="124.7">10n</text>
<text x="73.7" y="122.1">C11</text>
<text x="73.7" y="124.7">10n</text>
<text x="136.4" y="124.1">GND</text>
<text x="147.8" y="124.1">GND</text>
<text x="34.8" y="134.2">GND</text>
<text x="61.8" y="134.2">+3.3V</text>
<text x="229.5" y="135.5">+3.3V</text>
<text x="71.8" y="141.8">U4</text>
<text x="238.7" y="141.8">ARM 10pin</text>
<text x="242.6" y="139.3">J3</text>
<text x="273.1" y="143.7">C3</text>
<text x="56.9" y="149.5">MOSI</text>
<text x="65.6" y="149.6" transform="rotate(-90 65.6 149.6)">VDD</text>
<text x="68.2" y="149.6" transform="rotate(-90 68.2 149.6)">VDD</text>
<text x="70.6" y="149.5">VDD_PA</text>
<text x="70.7" y="149.6" transform="rotate(-90 70.7 149.6)">VDD</text>
<text x="71.8" y="144.4">nRF24L01P</text>
<text x="273.1" y="146.3">100n</text>
<text x="27.5" y="154.5">+3.3V</text>
<text x="56.9" y="152">MISO</text>
<text x="56.9" y="154.5">SCK</text>
<text x="72.9" y="154.5">ANT1</text>
<text x="140.8" y="154.5">1M</text>
<text x="140.9" y="152">R5</text>
<text x="267.2" y="155.8">GND</text>
<text x="56.9" y="157.1">CSN</text>
<text x="72.9" y="159.6">ANT2</text>
<text x="33" y="164.1">R4</text>
<text x="33" y="166.6">22k</text>
<text x="56.9" y="162.2">CE</text>
<text x="56.9" y="164.7">IRQ</text>
<text x="133.9" y="164.7">16MHz</text>
<text x="135.9" y="167.2">Y1</text>
<text x="230.4" y="162.2">GND</text>
<text x="56.9" y="169.8">IREF</text>
<text x="73.8" y="169.8">XC1</text>
<text x="56.9" y="174.9">DVDD</text>
<text x="65.6" y="176.8" transform="rotate(-90 65.6 176.8)">VSS</text>
<text x="68.2" y="176.8" transform="rotate(-90 68.2 176.8)">VSS</text>
<text x="70.7" y="176.8" transform="rotate(-90 70.7 176.8)">VSS</text>
<text x="73.3" y="176.8" transform="rotate(-90 73.3 176.8)">VSS</text>
<text x="73.8" y="174.9">XC2</text>
<text x="125.7" y="174.9">C13</text>
<text x="125.7" y="177.4">12p</text>
<text x="156.2" y="175.5">C14</text>
<text x="156.2" y="178">12p</text>
<text x="52.1" y="180.6">C12</text>
<text x="52.1" y="183.1">33n</text>
<text x="142.7" y="185">GND</text>
<text x="46.2" y="191.4">GND</text>
<text x="62.7" y="191.4">GND</text>
</g>
<g font-size="1.8" fill="#a90000">
<text x="59" y="31.5">3</text>
<text x="71.7" y="31.5">2</text>
<text x="119.9" y="32.8">1</text>
<text x="162.3" y="31.2" transform="rotate(-90 162.3 31.2)">5</text>
<text x="65.8" y="38.8" transform="rotate(-90 65.8 38.8)">1</text>
<text x="119.9" y="37.8">3</text>
<text x="119.9" y="40.4">2</text>
<text x="153" y="36.6">6</text>
<text x="153" y="41.7">1</text>
<text x="170.7" y="36.6">4</text>
<text x="170.7" y="41.7">3</text>
<text x="111.5" y="47.7" transform="rotate(-90 111.5 47.7)">6</text>
<text x="114" y="47.7" transform="rotate(-90 114 47.7)">5</text>
<text x="119.9" y="42.9">4</text>
<text x="162.3" y="49" transform="rotate(-90 162.3 49)">2</text>
<text x="216.5" y="64.5">4</text>
<text x="225.8" y="61.7" transform="rotate(-90 225.8 61.7)">1</text>
<text x="228.3" y="62.3" transform="rotate(-90 228.3 62.3)">17</text>
<text x="230.9" y="61.7" transform="rotate(-90 230.9 61.7)">5</text>
<text x="239.3" y="64.5">6</text>
<text x="215.9" y="69.6">31</text>
<text x="239.3" y="67.1">7</text>
<text x="239.3" y="69.6">8</text>
<text x="216.5" y="74.7">2</text>
<text x="216.5" y="77.2">3</text>
<text x="238.7" y="74.7">10</text>
<text x="238.7" y="77.2">11</text>
<text x="239.3" y="72.1">9</text>
<text x="215.9" y="82.3">14</text>
<text x="238.7" y="79.8">12</text>
<text x="238.7" y="82.3">13</text>
<text x="215.9" y="84.8">15</text>
<text x="215.9" y="87.4">26</text>
<text x="215.9" y="89.9">27</text>
<text x="238.7" y="84.8">18</text>
<text x="238.7" y="87.4">19</text>
<text x="238.7" y="89.9">20</text>
<text x="170.7" y="91.2">1</text>
<text x="175" y="96" transform="rotate(-90 175 96)">2</text>
<text x="215.9" y="92.5">28</text>
<text x="215.9" y="95">29</text>
<text x="238.7" y="92.5">21</text>
<text x="238.7" y="95">22</text>
<text x="215.9" y="97.5">30</text>
<text x="238.7" y="97.5">23</text>
<text x="238.7" y="100.1">24</text>
<text x="238.7" y="102.6">25</text>
<text x="228.3" y="110.5" transform="rotate(-90 228.3 110.5)">16</text>
<text x="64.5" y="143.6" transform="rotate(-90 64.5 143.6)">7</text>
<text x="238.7" y="143.3">1</text>
<text x="247.6" y="143.3">2</text>
<text x="53.3" y="148.3">4</text>
<text x="67.1" y="144.2" transform="rotate(-90 67.1 144.2)">15</text>
<text x="69.6" y="144.2" transform="rotate(-90 69.6 144.2)">18</text>
<text x="79.3" y="148.3">11</text>
<text x="238.7" y="145.8">3</text>
<text x="238.7" y="148.3">5</text>
<text x="247.6" y="145.8">4</text>
<text x="247.6" y="148.3">6</text>
<text x="53.3" y="150.9">5</text>
<text x="53.3" y="153.4">3</text>
<text x="53.3" y="156">2</text>
<text x="79.3" y="153.4">12</text>
<text x="238.7" y="150.9">7</text>
<text x="238.7" y="153.4">9</text>
<text x="247" y="153.4">10</text>
<text x="247.6" y="150.9">8</text>
<text x="53.3" y="161">1</text>
<text x="79.3" y="158.5">13</text>
<text x="53.3" y="163.6">6</text>
<text x="140.7" y="166.4" transform="rotate(-90 140.7 166.4)">4</text>
<text x="52.7" y="168.7">16</text>
<text x="52.7" y="173.7">19</text>
<text x="79.3" y="168.7">10</text>
<text x="79.9" y="173.7">9</text>
<text x="137.1" y="169.9">1</text>
<text x="143.4" y="169.9">3</text>
<text x="140.7" y="175.3" transform="rotate(-90 140.7 175.3)">2</text>
<text x="64.5" y="180.4" transform="rotate(-90 64.5 180.4)">8</text>
<text x="67.1" y="181" transform="rotate(-90 67.1 181)">14</text>
<text x="69.6" y="181" transform="rotate(-90 69.6 181)">17</text>
<text x="72.1" y="181" transform="rotate(-90 72.1 181)">20</text>
</g>
<g font-size="1.4" fill="#840000">
<text x="124.3" y="41.4">USB_CONN_D-</text>
<text x="124.3" y="38.9">USB_CONN_D+</text>
<text x="138.8" y="37.6">USB_CONN_D+</text>
<text x="175.1" y="37.6">USB_CONN_D-</text>
<text x="143.7" y="42.7">USB_D+</text>
<text x="175.1" y="42.7">USB_D-</text>
<text x="206.9" y="65.6">NRST</text>
<text x="203.6" y="88.4">SPI3_SCK</text>
<text x="202.9" y="93.5">SPI3_MOSI</text>
<text x="202.9" y="91">SPI3_MISO</text>
<text x="246.2" y="93.5">USB_D-</text>
<text x="204.1" y="96.1">SPI3_!CS</text>
<text x="205.1" y="98.6">NRF_CE</text>
<text x="246.2" y="101.1">SWCLK</text>
<text x="246.2" y="98.6">SWDIO</text>
<text x="246.2" y="96.1">USB_D+</text>
<text x="246.2" y="103.7">NRF_IRQ</text>
<text x="272.9" y="138">NRST</text>
<text x="255.1" y="144.3">SWDIO</text>
<text x="255.1" y="146.9">SWCLK</text>
<text x="255.1" y="154.5">NRST</text>
</g>
<g font-size="1.4" fill="#0000c2">
<text x="127" y="190.3">Load</text>
<text x="131.5" y="190.3">Caps:</text>
<text x="136.7" y="190.3">C</text>
<text x="140.9" y="190.3">2</text>
<text x="142.9" y="190.3">*</text>
<text x="144.7" y="190.3">(C_load</text>
<text x="151.4" y="190.3">-</text>
<text x="153.6" y="190.3">C_stray)</text>
</g>
</svg>
